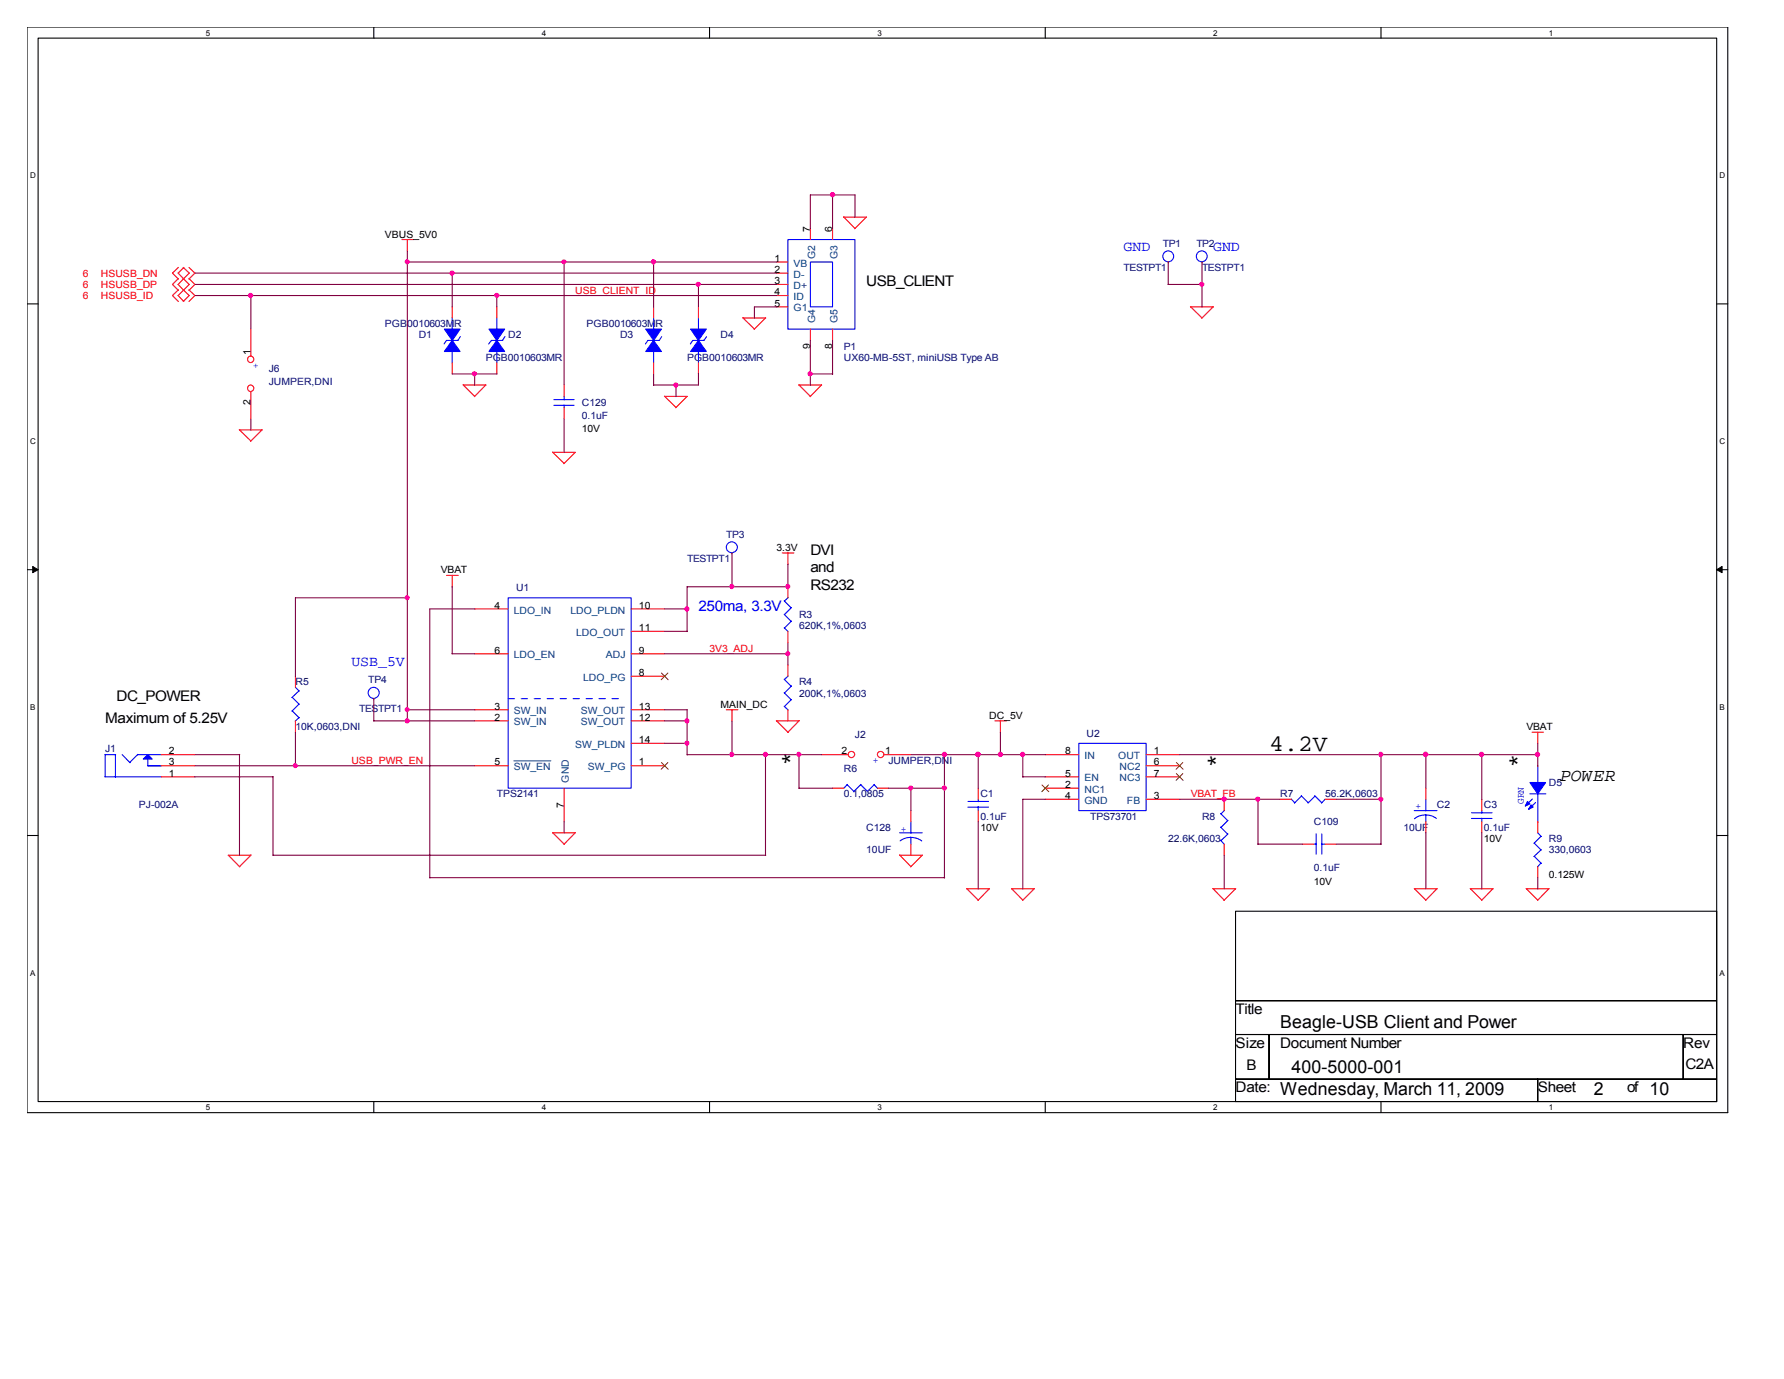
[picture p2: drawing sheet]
<svg xmlns="http://www.w3.org/2000/svg" width="279mm" height="216mm" viewBox="0 0 279 216" stroke-linecap="round" stroke-linejoin="round" font-family="sans-serif">
<path d="M4.2 4.2h266.4v170h-266.4zM6 6h262.9v166.5h-262.9z" fill="none" stroke="#000" stroke-width=".17"/>
<g fill="#fff">
<path d="M32.3 4.4h.6v1.4h-.6z"/>
<path d="M32.3 172.7h.6v1.4h-.6z"/>
</g>
<path d="M58.5 4.2v1.8M58.5 172.5v1.7" fill="none" stroke="#000" stroke-width=".17"/>
<g fill="#fff">
<path d="M84.8 4.4h.7v1.4h-.7z"/>
<path d="M84.8 172.7h.7v1.4h-.7z"/>
</g>
<path d="M111.1 4.2v1.8M111.1 172.5v1.7" fill="none" stroke="#000" stroke-width=".17"/>
<g fill="#fff">
<path d="M137.4 4.4h.7v1.4h-.7z"/>
<path d="M137.4 172.7h.7v1.4h-.7z"/>
</g>
<path d="M163.7 4.2v1.8M163.7 172.5v1.7" fill="none" stroke="#000" stroke-width=".17"/>
<g fill="#fff">
<path d="M190 4.4h.7v1.4h-.7z"/>
<path d="M190 172.7h.7v1.4h-.7z"/>
</g>
<path d="M216.3 4.2v1.8M216.3 172.5v1.7" fill="none" stroke="#000" stroke-width=".17"/>
<g fill="#fff">
<path d="M242.6 4.4h.6v1.4h-.6z"/>
<path d="M242.6 172.7h.6v1.4h-.6z"/>
<path d="M4.7 26.8h.9v1.4h-.9z"/>
<path d="M269.3 26.8h.9v1.4h-.9z"/>
<path d="M4.7 68.4h.9v1.4h-.9z"/>
<path d="M269.3 68.4h.9v1.4h-.9z"/>
</g>
<path d="M4.2 47.6h1.8M268.9 47.6h1.7" fill="none" stroke="#000" stroke-width=".17"/>
<g fill="#fff">
<path d="M4.7 110h.8v1.4h-.8z"/>
<path d="M269.3 110h.8v1.4h-.8z"/>
</g>
<path d="M4.2 89.2h1.8M268.9 89.2h1.7" fill="none" stroke="#000" stroke-width=".17"/>
<path d="M5.1 88.7l.9 .5-.9 .5zM268.9 89.2l.8-.5v1z" fill="#000" stroke="#000" stroke-width=".16"/>
<g fill="#fff">
<path d="M4.7 151.6h.8v1.4h-.8z"/>
<path d="M269.3 151.6h.8v1.4h-.8z"/>
</g>
<path d="M4.2 130.8h1.8M268.9 130.8h1.7M193.5 142.7h75.4v14h-75.4zM193.5 156.7h75.4v5.3h-75.4zM193.5 162h5.3v7h-5.3zM193.5 169h47.3v3.5h-47.3zM198.8 162h64.8v7h-64.8zM240.8 169h28.1v3.5h-28.1zM263.6 162h5.3v7h-5.3z" fill="none" stroke="#000" stroke-width=".17"/>
<g fill="none" stroke="#f00" stroke-width=".17">
<path d="M62.9 37.5h1.8M63.8 37.5v1.8M126.9 35.8v1.7M130.4 35.8v1.7M132.1 34l1.8 1.8M132.2 34h3.5M135.7 34l-1.8 1.8M27.9 45.4l-.9 .9 .9 .9M27.9 41.9l-.9 .9 .9 .9M27.9 43.6l-.9 .9 .9 1M28.7 45.4l.9 .9-.9 .9M28.7 43.6l.9 .9-1.7 1.8 .9 .9"/>
<path d="M28.7 41.9l.9 .9-.9 .9M28.8 41.9l-.9 .9 .9 .9M28.8 43.6l-.9 .9 .9 1M29.6 45.4l.9 .9-.9 .9M29.6 41.9l.9 .9-.9 .9M29.6 43.6l.9 .9-.9 1M39.3 51.5v4.3M70.8 48v1.8M70.8 56.8v1.7M77.8 48v1.8M77.8 56.8v1.7M102.4 48v1.8"/>
<path d="M102.4 56.8v1.7M109.4 48v1.8M109.4 56.8v1.7M116.3 49.7l1.9 1.8M116.4 49.8h3.5M119.9 49.8l-1.8 1.8M121.6 48h1.8M121.6 42.8h1.8M121.6 44.5h1.8M121.6 41h1.8M121.6 46.3h1.8M126.9 51.5v1.8"/>
<path d="M130.4 51.5v1.8M183 41h.1M186.4 48l1.9 1.8M186.5 48h3.5M188.3 41h.1M190 48l-1.8 1.8M37.5 67.3l1.8 1.7M37.5 67.3h3.6M39.3 61.3v4.3M41 67.3l-1.8 1.8M72.5 60.2l1.8 1.9M72.6 60.3h3.5"/>
<path d="M76.1 60.3l-1.8 1.8M86.5 70.8l1.8 1.8M86.6 70.8h3.5M88.3 60.3v1.8M88.3 63.8v1.8M90.1 70.8l-1.8 1.8M104.1 62l1.8 1.8M104.1 62.1h3.6M107.6 62.1l-1.8 1.7M125.1 60.2l1.8 1.9M125.1 60.3h3.6M128.7 60.3l-1.8 1.8"/>
<path d="M69.9 90.1h1.9M70.8 90.1v1.8M74.3 95.3h5.3M98.8 95.3h5.3M98.8 98.8h5.3M114.6 86.6h.1M122.5 86.6h1.8M123.4 86.6v1.8M123.4 91.9v1.7M123.4 98.8v1.8M25.2 119.9h5.3M25.2 118.2h5.3"/>
<path d="M46.3 105.9v1.7M46.3 112.9v1.7M58.5 109.4h.1M74.3 112.9h5.3M74.3 111.1h5.3M74.3 102.4h5.3M74.3 119.9h5.3M98.8 112.9h5.3M98.8 111.1h5.3M98.8 102.4h5.3M98.8 105.9h5.3M98.8 116.4h5.3"/>
<path d="M98.8 119.9h5.3M113.7 111.1h1.9M114.6 111.1v1.8M121.6 112.9h3.5M121.6 112.9l1.8 1.8M123.4 104.1v1.8M123.4 111.1v1.8M125.2 112.8l-1.8 1.8M128.7 118.2h4.1M138.5 118.2h4.2M155.8 112.9h1.8M156.7 112.9v1.8"/>
<path d="M163.7 118.2h5.3M179.5 119.9h5.2M179.5 118.2h5.2M239.9 114.6h1.8M240.8 119.9h.1M240.8 114.6v1.8M25.2 121.6h5.3M35.7 133.9h3.6M35.8 133.9l1.7 1.8M39.3 133.9l-1.8 1.8M86.5 130.4h3.6M86.6 130.4l1.8 1.8"/>
<path d="M88.3 123.4v5.3M90.1 130.3l-1.8 1.9M130.4 123.4h1.8M137.4 123.4h1.7M140.9 133.9l1.8 1.8M140.9 133.9h3.6M142.7 126.9v1.8M142.7 132.2v1.7M144.4 133.9l-1.8 1.8M151.4 139.1l1.8 1.8M151.4 139.1h3.6M153.2 123.4v1.7"/>
<path d="M153.2 126.9v1.8M154.9 139.1l-1.7 1.9M158.4 139.1l1.8 1.8M158.5 139.1h3.5M162 139.1l-1.9 1.9M163.7 123.4h5.3M163.7 125.1h5.3M163.7 121.6h5.3M179.5 125.1h5.2M179.5 121.6h5.2M189.9 139.1l1.8 1.8M190 139.1h3.5"/>
<path d="M191.7 125.1v1.8M191.7 132.2v1.7M193.5 139.1l-1.8 1.9M200.5 125.1h1.8M204 132.2h1.8M207.5 132.2h1.8M207.5 125.1h1.8M221.5 139.1l1.8 1.8M221.5 139.1h3.6M223.3 123.4v1.7M223.3 128.7v1.7M225 139.1l-1.7 1.9"/>
<path d="M230.3 139.1l1.8 1.8M230.3 139.1h3.5M232.1 125.1v1.8M232.1 128.7v1.7M233.8 139.1l-1.8 1.9M239 139.1l1.8 1.8M239.1 139.1h3.5M240.8 128.7h.1M240.8 128.7v1.7M240.8 135.7v1.7M242.6 139.1l-1.8 1.9"/>
<circle cx="39.3" cy="56.3" r=".5"/>
<circle cx="39.3" cy="60.8" r=".5"/>
<circle cx="133.4" cy="118.1" r=".5"/>
<circle cx="137.9" cy="118.1" r=".5"/>
</g>
<g fill="none" stroke="#00f" stroke-width=".17">
<path d="M123.4 37.5h10.5v14h-10.5zM70.8 49.7v1.8M70.8 55v1.8M71.8 53.3h-1.9l-.3 .5M72.1 52.7l-.4 .6M77.8 49.7v1.8M77.8 55v1.8M78.7 53.3h-1.7l-.5 .5M79.1 52.7l-.4 .6M102.4 49.7v1.8M102.4 55v1.8M103.3 53.3h-1.8l-.4 .5"/>
<path d="M103.6 52.7l-.3 .6M109.4 49.7v1.8M109.4 55v1.8M110.3 53.3h-1.8l-.4 .5M110.7 52.7l-.5 .6M126.9 41h3.5v7h-3.5zM86.7 62.6h3.2M86.7 63.5h3.2M88.3 62.1v.5M88.3 63.4v.4M79.6 93.6h19.2v29.8h-19.2zM122.8 98.3l.6 .5"/>
<path d="M122.8 96.2l1.1 1.1M122.8 94.1l1.1 1.1M123.4 93.6l-.5 .5M124 97.2l-1.1 1.1M124 95.1l-1.1 1.1M16.5 118.2h1.6M16.5 118.1v3.5M18.1 118.2v3.5M19.1 118.2l1.3 1.2M21.5 118.2h3.8M21.6 118.1l-1.3 1.3M23.1 119.9h2.2"/>
<path d="M23.2 118.8v1.1M45.8 111.3l1.1 1.1M45.8 109.2l1.1 1.1M46.3 107.6l.6 .6M46.8 112.4l-.6 .5M46.8 108.2l-1.1 1M46.8 110.2l-1.1 1.1M122.8 110.6l.6 .5M122.8 108.5l1.1 1.1M122.8 106.3l1.1 1.1M123.4 105.8l-.5 .6M124 109.5l-1.1 1.1"/>
<path d="M124 107.4l-1.1 1.1M169 116.4h10.5v10.5h-10.5zM240.8 119.9v8.8M16.4 121.6h8.9M132.7 122.9l1.1 1.1M132.7 122.8l-.5 .6M134.8 122.9l1.1 1.1M134.8 122.8l-1.1 1.1M136.9 122.9l.6 .5M136.9 122.8l-1.1 1.1M140.9 130.4h3.5M141 131.7l.6-.4 1-.2 1.1 .2 .7 .4"/>
<path d="M142.7 128.7v1.7M142.7 131.1v1.1M151.6 126.4h3.2M151.6 125.5h3.2M153.2 125.1v.4M153.2 126.3v.6M191.2 127.4l1.1 1.1M191.2 129.5l1.1 1.1M191.2 131.6l.5 .6M191.8 126.9l-.6 .5M192.3 130.6l-1.1 1M192.3 128.4l-1.1 1.1"/>
<path d="M202.2 125.1l.6 .6M203.8 124.6l1.1 1.1M203.8 124.6l-1.1 1.1M205.8 132.2h.4M205.9 124.6l1.1 1.1M206 124.6l-1.1 1.1M206.1 130.6v3.1M207 132.2h.5M207 130.6v3.1M207.5 125.1l-.5 .6M221.5 126.9h3.5M223.3 125.1v1.9"/>
<path d="M223.3 127.6v1.1M225 128.1a2.86 2.86 0 0 0-3.5 .1M230.5 128.1h3.2M230.5 127.3h3.2M232.1 126.9v.4M232.1 128.1v.6M239.6 124.3h2.5M240 125.1l-1.1 1.1M240.3 132l1.1 1.1M240.3 134.1l1.1 1.1M240.5 125.6l-1.1 1.1M240.8 130.4l.6 .6"/>
<path d="M241.3 130.9l-1.1 1.1M241.3 133.1l-1.1 1M241.3 135.1l-.5 .6"/>
<circle cx="183" cy="40.1" r=".85"/>
<circle cx="188.2" cy="40.1" r=".85"/>
<circle cx="114.6" cy="85.7" r=".86"/>
<circle cx="58.5" cy="108.5" r=".87"/>
</g>
<g fill="#00f" stroke="#00f" stroke-width=".17">
<path d="M70.8 53.3l1.3 1.7h-2.5z" fill-rule="evenodd"/>
<path d="M69.6 51.5h2.5l-1.3 1.8z" fill-rule="evenodd"/>
<path d="M22.4 118.8l.8-.6 .6 .6z" fill-rule="evenodd"/>
<path d="M102.4 53.3l1.2 1.7h-2.5z" fill-rule="evenodd"/>
<path d="M101.1 51.5h2.5l-1.2 1.8z" fill-rule="evenodd"/>
<path d="M239.8 126l.3 .4-.7 .3z" fill-rule="evenodd"/>
<path d="M239.2 125.5l.4 .4-.7 .3z" fill-rule="evenodd"/>
<path d="M239.6 122.5h2.5l-1.3 1.8z" fill-rule="evenodd"/>
<path d="M77.8 53.3l1.2 1.7h-2.4z" fill-rule="evenodd"/>
<path d="M76.6 51.5h2.4l-1.2 1.8z" fill-rule="evenodd"/>
<path d="M109.4 53.3l1.2 1.7h-2.4z" fill-rule="evenodd"/>
<path d="M108.2 51.5h2.4l-1.2 1.8z" fill-rule="evenodd"/>
</g>
<path d="M79.6 109.4h17.6" fill="none" stroke="#00f" stroke-width=".16" stroke-dasharray="1 1 1 1 1 1 1 1"/>
<path d="M80.5 119.1h5.8" fill="none" stroke="#004080" stroke-width=".16"/>
<path d="M103.6 105.4l1 1M103.6 119.4l1 1M104.6 105.4l-1.1 1M104.6 119.4l-1.1 1M184.2 119.4l1.1 1M185.3 119.4l-1.1 1M163.2 122.9l1.1 1.1M164.2 122.9l-1 1.1M184.2 121.1l1.1 1.1M185.3 121.1l-1.1 1.1" fill="none" stroke="#804000" stroke-width=".16"/>
<g fill="none" stroke="#800040" stroke-width=".17">
<path d="M63.8 39.3v73.6M130.4 30.5v5.3M133.9 30.5v3.5M133.9 30.5h-7v5.3M30.5 44.5h91.1M30.5 46.3h91.2M30.5 42.8h91.2M39.3 46.2v5.3M63.8 41h57.9M70.8 42.8v5.3M70.8 58.5h7.1M74.3 58.5v1.8"/>
<path d="M77.8 46.3v1.8M88.3 41v19.3M102.4 41v7.1M102.4 58.5v1.8M109.4 44.5v3.5M109.4 58.5v1.8h-7M121.7 48h-3.5v1.8M126.9 53.3v7M126.9 58.5h3.5M130.4 53.3v5.3M182.9 44.5h5.4M183 41v3.5"/>
<path d="M188.3 41v7.1M39.3 65.6v1.8M88.3 65.6v5.3M105.9 60.3v1.8M63.8 93.6h-17.5v12.3M70.8 91.8v10.6M74.4 95.3h-7.1v42.2M104.1 98.8h3.6M104.1 95.3h3.6M114.6 86.6v5.3M123.4 88.3v3.6M123.4 91.9h-15.8v7"/>
<path d="M30.5 118.2h7M30.5 119.9h43.8M37.5 118.1v15.8M46.3 114.6v5.3M58.5 112.9h15.9M58.5 109.4v3.5M63.8 111.1h10.6M70.8 102.4h3.5M104.1 111.1h3.6M104.1 112.9h3.6M104.1 102.4h19.3M104.1 116.4h3.6"/>
<path d="M107.6 111.1v7.1M107.6 118.2h21.1M114.6 112.9v5.3M119.9 118.2v15.7M123.4 100.6v3.5M125.1 118.2v5.2M142.7 118.2h21M147.9 118.2v19.3M153.2 118.2v5.2M156.7 114.6v3.6M160.2 118.2v3.5M184.7 118.2h56.2"/>
<path d="M216.3 118.2v14M223.3 118.1v5.3M232.1 118.2v7M240.8 116.4v3.5M30.5 121.6h12.3M42.8 121.6v12.3h77.1M67.3 137.4h80.7M88.3 128.7v1.7M125.1 123.4h5.3M139.1 123.4h8.9M142.7 123.4v3.5M153.2 128.7v10.5"/>
<path d="M160.2 121.6h3.5M163.7 125.1h-3.5v14.1M184.7 125.1h15.8M191.7 133.9v5.2M197 132.2h7M197 125.1v7.1M209.3 125.1h7M209.3 132.2h7M223.3 130.3v8.8M232.1 130.4v8.8M240.8 137.4v1.8"/>
</g>
<g fill="#f0f" stroke="#f0f" stroke-width=".17">
<circle cx="63.8" cy="111.1" r=".32"/>
<circle cx="70.8" cy="42.8" r=".33"/>
<circle cx="130.4" cy="30.5" r=".34"/>
<circle cx="107.6" cy="95.3" r=".33"/>
<circle cx="123.4" cy="102.3" r=".32"/>
<circle cx="126.9" cy="58.5" r=".33"/>
<circle cx="109.4" cy="44.5" r=".33"/>
<circle cx="125.1" cy="118.1" r=".33"/>
<circle cx="114.6" cy="91.8" r=".33"/>
<circle cx="123.4" cy="91.8" r=".33"/>
<circle cx="63.8" cy="112.9" r=".33"/>
<circle cx="63.8" cy="41" r=".32"/>
<circle cx="88.3" cy="41" r=".32"/>
<circle cx="102.3" cy="41" r=".32"/>
<circle cx="63.8" cy="93.6" r=".32"/>
<circle cx="223.3" cy="118.1" r=".34"/>
<circle cx="232" cy="118.1" r=".34"/>
<circle cx="105.8" cy="60.3" r=".33"/>
<circle cx="107.6" cy="116.3" r=".32"/>
<circle cx="188.2" cy="44.5" r=".33"/>
<circle cx="107.6" cy="112.9" r=".33"/>
<circle cx="74.3" cy="58.5" r=".33"/>
<circle cx="216.2" cy="118.1" r=".33"/>
<circle cx="240.8" cy="118.1" r=".34"/>
<circle cx="191.7" cy="125.1" r=".33"/>
<circle cx="216.3" cy="125.1" r=".32"/>
<circle cx="197" cy="125.1" r=".33"/>
<circle cx="153.2" cy="118.1" r=".34"/>
<circle cx="142.6" cy="123.4" r=".32"/>
<circle cx="147.9" cy="118.1" r=".34"/>
<circle cx="119.9" cy="118.1" r=".33"/>
<circle cx="147.9" cy="123.4" r=".33"/>
<circle cx="156.7" cy="118.1" r=".34"/>
<circle cx="160.2" cy="118.1" r=".33"/>
<circle cx="46.2" cy="119.9" r=".32"/>
<circle cx="114.6" cy="118.1" r=".33"/>
<circle cx="39.2" cy="46.2" r=".33"/>
<circle cx="77.8" cy="46.2" r=".33"/>
</g>
<g font-size="3.7">
<text x="124.8" y="119.9" transform="rotate(-90 124.8 119.9)">*</text>
<text x="198.8" y="117.6">4.2V</text>
<text x="191.4" y="120.2" transform="rotate(-90 191.4 120.2)">*</text>
<text x="238.7" y="120.2" transform="rotate(-90 238.7 120.2)">*</text>
</g>
<g font-size="2.8">
<text x="244.3" y="122.3">POWER</text>
<text x="200.5" y="161">Beagle-USB Client and Power</text>
<text x="202.3" y="168">400-5000-001</text>
<text x="200.5" y="171.5">Wednesday, March 11, 2009</text>
<text x="249.6" y="171.5">2</text>
<text x="258.4" y="171.5">10</text>
</g>
<g font-size="2.3" fill="#00f">
<text x="176" y="39.4">GND</text>
<text x="190" y="39.4">GND</text>
<text x="109.4" y="95.7">250ma, 3.3V</text>
<text x="55" y="104.2">USB_5V</text>
</g>
<g font-size="2.3">
<text x="135.7" y="44.8">USB_CLIENT</text>
<text x="126.9" y="86.9">DVI</text>
<text x="126.9" y="89.6">and</text>
<text x="126.9" y="92.3">RS232</text>
<text x="16.5" y="113.2">Maximum of 5.25V</text>
<text x="18.2" y="109.7">DC_POWER</text>
<text x="193.5" y="158.7">Title</text>
<text x="193.5" y="164">Size</text>
<text x="195.2" y="167.5">B</text>
<text x="200.5" y="164">Document Number</text>
<text x="263.6" y="164">Rev</text>
<text x="263.9" y="167.3">C2A</text>
<text x="193.5" y="171">Date:</text>
<text x="240.8" y="171">Sheet</text>
<text x="254.8" y="171">of</text>
</g>
<g font-size="1.6">
<text x="60.3" y="37.2">VBUS_5V0</text>
<text x="121.3" y="41">1</text>
<text x="126.9" y="36.3" transform="rotate(-90 126.9 36.3)">7</text>
<text x="130.3" y="36.3" transform="rotate(-90 130.3 36.3)">6</text>
<text x="121.3" y="42.7">2</text>
<text x="121.3" y="44.5">3</text>
<text x="121.3" y="46.2">4</text>
<text x="121.3" y="48">5</text>
<text x="39.2" y="55.6" transform="rotate(-90 39.2 55.6)">1</text>
<text x="126.9" y="54.6" transform="rotate(-90 126.9 54.6)">9</text>
<text x="130.3" y="54.6" transform="rotate(-90 130.3 54.6)">8</text>
<text x="39.2" y="63.4" transform="rotate(-90 39.2 63.4)">2</text>
<text x="91.1" y="67.7">10V</text>
<text x="69" y="89.8">VBAT</text>
<text x="121.6" y="86.3">3.3V</text>
<text x="77.5" y="95.3">4</text>
<text x="100.1" y="95.3">10</text>
<text x="100.1" y="98.8">11</text>
<text x="77.5" y="102.3">6</text>
<text x="100.1" y="102.3">9</text>
<text x="100.1" y="105.8">8</text>
<text x="77.5" y="112.8">2</text>
<text x="77.5" y="111.1">3</text>
<text x="100.1" y="112.8">12</text>
<text x="100.1" y="111.1">13</text>
<text x="112.9" y="110.8">MAIN_DC</text>
<text x="154.9" y="112.6">DC_5V</text>
<text x="26.5" y="118.1">2</text>
<text x="26.5" y="119.8">3</text>
<text x="77.5" y="119.8">5</text>
<text x="100.1" y="116.3">14</text>
<text x="100.1" y="119.8">1</text>
<text x="131.8" y="118.1">2</text>
<text x="138.6" y="118.1">1</text>
<text x="166.8" y="118.1">8</text>
<text x="180.7" y="118.1">1</text>
<text x="180.7" y="119.8">6</text>
<text x="239.1" y="114.3">VBAT</text>
<text x="26.5" y="121.6">1</text>
<text x="166.8" y="121.6">5</text>
<text x="166.8" y="125.1">4</text>
<text x="166.8" y="123.4">2</text>
<text x="180.7" y="125.1">3</text>
<text x="180.7" y="121.6">7</text>
<text x="88.3" y="126.5" transform="rotate(-90 88.3 126.5)">7</text>
<text x="153.5" y="130.1">10V</text>
<text x="232.4" y="131.8">10V</text>
<text x="242.6" y="137.5">0.125W</text>
<text x="205.8" y="138.5">10V</text>
</g>
<g font-size="1.6" fill="#004080">
<text x="124.3" y="41.7">VB</text>
<text x="127.7" y="40.6" transform="rotate(-90 127.7 40.6)">G2</text>
<text x="131.1" y="40.6" transform="rotate(-90 131.1 40.6)">G3</text>
<text x="124.3" y="43.5">D-</text>
<text x="124.3" y="45.3">D+</text>
<text x="124.3" y="47">ID</text>
<text x="124.3" y="48.8">G1</text>
<text x="127.7" y="50.6" transform="rotate(-90 127.7 50.6)">G4</text>
<text x="131.1" y="50.6" transform="rotate(-90 131.1 50.6)">G5</text>
<text x="80.5" y="96.1">LDO_IN</text>
<text x="89.4" y="96.1">LDO_PLDN</text>
<text x="90.3" y="99.6">LDO_OUT</text>
<text x="80.5" y="103.1">LDO_EN</text>
<text x="91.4" y="106.6">LDO_PG</text>
<text x="94.9" y="103.1">ADJ</text>
<text x="80.5" y="111.8">SW_IN</text>
<text x="80.5" y="113.6">SW_IN</text>
<text x="91" y="111.8">SW_OUT</text>
<text x="91" y="113.6">SW_OUT</text>
<text x="90.1" y="117.1">SW_PLDN</text>
<text x="169.8" y="118.9">IN</text>
<text x="175.1" y="118.9">OUT</text>
<text x="80.5" y="120.6">SW_EN</text>
<text x="89.1" y="122.5" transform="rotate(-90 89.1 122.5)">GND</text>
<text x="92.1" y="120.6">SW_PG</text>
<text x="169.8" y="125.9">GND</text>
<text x="169.8" y="124.1">NC1</text>
<text x="169.8" y="122.3">EN</text>
<text x="175.3" y="120.6">NC2</text>
<text x="175.3" y="122.3">NC3</text>
<text x="176.5" y="125.9">FB</text>
</g>
<g font-size="1.6" fill="#000080">
<text x="182.1" y="38.6">TP1</text>
<text x="187.4" y="38.6">TP2</text>
<text x="176" y="42.5">TESTPT1</text>
<text x="188.3" y="42.5">TESTPT1</text>
<text x="60.3" y="51.2">PGB0010603MR</text>
<text x="65.6" y="53">D1</text>
<text x="79.6" y="53">D2</text>
<text x="91.9" y="51.2">PGB0010603MR</text>
<text x="97.1" y="53">D3</text>
<text x="112.9" y="53">D4</text>
<text x="42.1" y="58.3">J6</text>
<text x="76.1" y="56.5">PGB0010603MR</text>
<text x="107.6" y="56.5">PGB0010603MR</text>
<text x="132.2" y="54.7">P1</text>
<text x="132.2" y="56.5">UX60-MB-5ST, miniUSB Type AB</text>
<text x="42.1" y="60.3">JUMPER,DNI</text>
<text x="91.1" y="63.5">C129</text>
<text x="91.1" y="65.6">0.1uF</text>
<text x="107.6" y="88">TESTPT1</text>
<text x="113.7" y="84.2">TP3</text>
<text x="80.8" y="92.6">U1</text>
<text x="125.1" y="96.8">R3</text>
<text x="125.1" y="98.6">620K,1%,0603</text>
<text x="46.3" y="107.3">R5</text>
<text x="57.7" y="107">TP4</text>
<text x="125.1" y="107.3">R4</text>
<text x="56.3" y="111.5">TESTPT1</text>
<text x="125.1" y="109.1">200K,1%,0603</text>
<text x="16.5" y="117.8">J1</text>
<text x="46.3" y="114.3">10K,0603,DNI</text>
<text x="133.9" y="115.5">J2</text>
<text x="139.1" y="119.6">JUMPER,DNI</text>
<text x="170.2" y="115.4">U2</text>
<text x="77.8" y="124.8">TPS2141</text>
<text x="132.2" y="120.8">R6</text>
<text x="132.2" y="124.8">0.1,0805</text>
<text x="153.5" y="124.8">C1</text>
<text x="200.5" y="124.8">R7</text>
<text x="207.5" y="124.8">56.2K,0603</text>
<text x="242.6" y="123.1">D5</text>
<text x="21.8" y="126.6">PJ-002A</text>
<text x="135.7" y="130.1">C128</text>
<text x="153.5" y="128.4">0.1uF</text>
<text x="170.7" y="128.4">TPS73701</text>
<text x="183" y="131.8">22.6K,0603</text>
<text x="188.3" y="128.4">R8</text>
<text x="205.8" y="129.2">C109</text>
<text x="219.8" y="130.1">10UF</text>
<text x="225" y="126.6">C2</text>
<text x="232.4" y="126.6">C3</text>
<text x="232.4" y="130.1">0.1uF</text>
<text x="242.6" y="131.8">R9</text>
<text x="135.7" y="133.6">10UF</text>
<text x="205.8" y="136.4">0.1uF</text>
<text x="242.6" y="133.6">330,0603</text>
</g>
<g font-size="1.6" fill="#f00">
<text x="13" y="46.9">6</text>
<text x="13" y="43.3">6</text>
<text x="13" y="45.1">6</text>
<text x="15.8" y="46.9">HSUSB_ID</text>
<text x="15.8" y="43.3">HSUSB_DN</text>
<text x="15.8" y="45.1">HSUSB_DP</text>
<text x="90.1" y="46">USB_CLIENT_ID</text>
<text x="111.1" y="102.1">3V3_ADJ</text>
<text x="55" y="119.6">USB_PWR_EN</text>
<text x="186.5" y="124.8">VBAT_FB</text>
</g>
<g font-size="1.6" fill="#00f">
<text x="39.7" y="56.8" transform="rotate(90 39.7 56.8)">+</text>
<text x="137.6" y="118.7" transform="rotate(180 137.6 118.7)">+</text>
<text x="238.7" y="125.9" transform="rotate(-90 238.7 125.9)">GRN</text>
<text x="141.1" y="130.2">+</text>
<text x="221.7" y="126.7">+</text>
</g>
<g font-size="1.3">
<text x="32.3" y="5.6">5</text>
<text x="84.8" y="5.6">4</text>
<text x="137.4" y="5.6">3</text>
<text x="190" y="5.6">2</text>
<text x="242.6" y="5.6">1</text>
<text x="4.7" y="27.9">D</text>
<text x="269.3" y="27.9">D</text>
<text x="4.7" y="69.5">C</text>
<text x="269.3" y="69.5">C</text>
<text x="4.7" y="111.1">B</text>
<text x="269.3" y="111.1">B</text>
<text x="4.7" y="152.7">A</text>
<text x="269.3" y="152.7">A</text>
<text x="32.3" y="173.8">5</text>
<text x="84.8" y="173.8">4</text>
<text x="137.4" y="173.8">3</text>
<text x="190" y="173.8">2</text>
<text x="242.6" y="173.8">1</text>
</g>
</svg>
